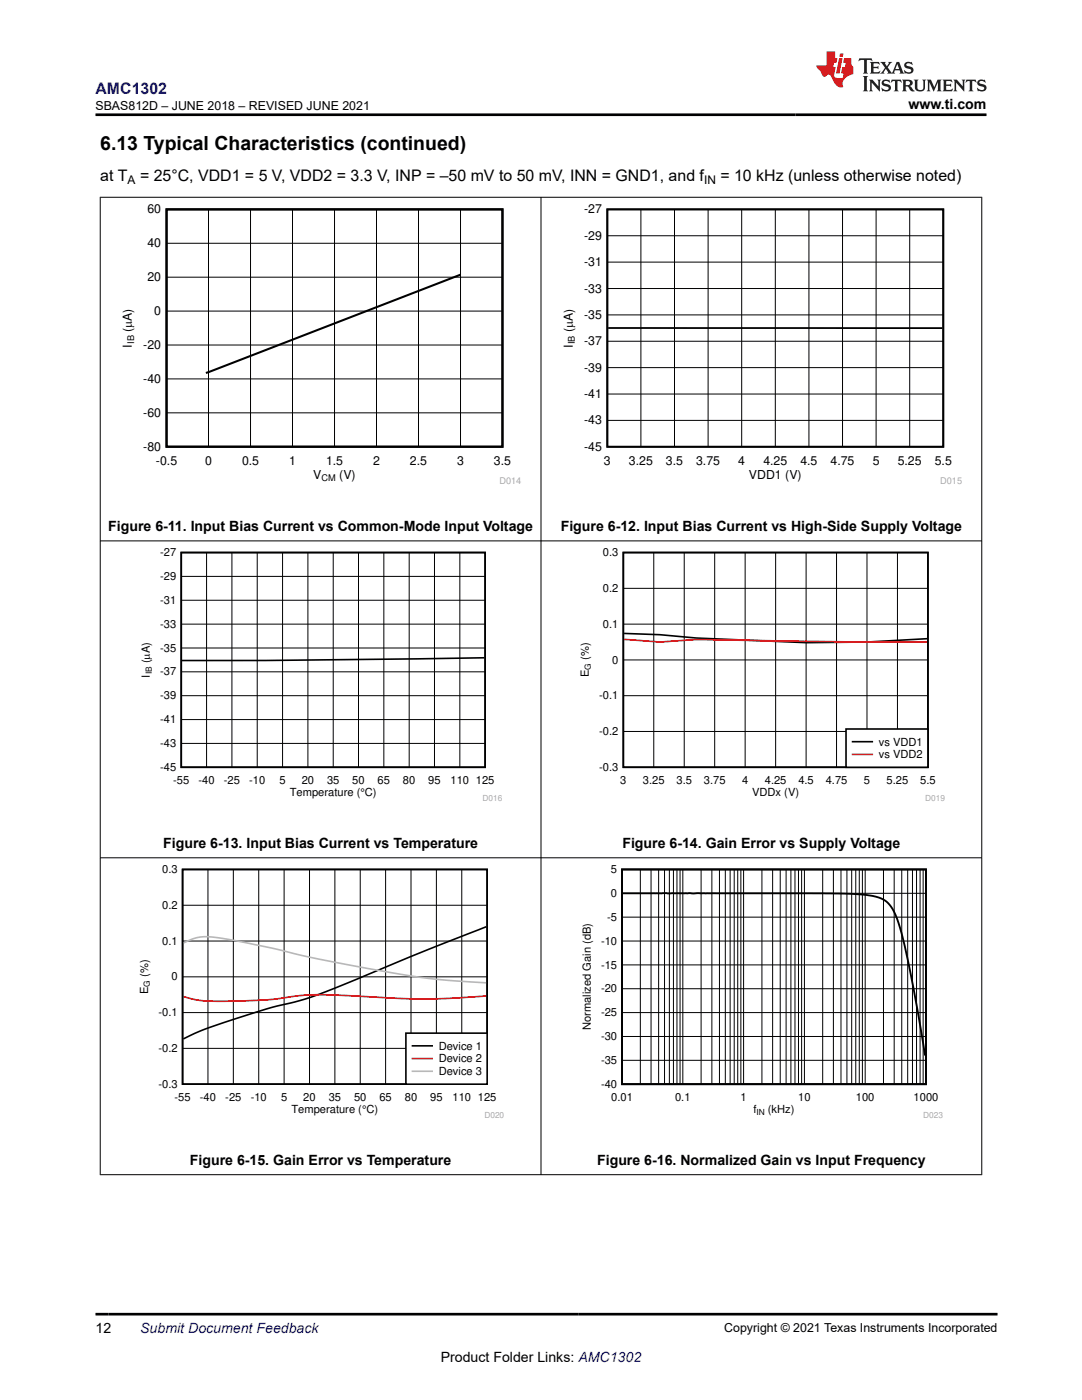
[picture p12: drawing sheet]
<svg xmlns="http://www.w3.org/2000/svg" width="216mm" height="279mm" viewBox="0 0 216 279" stroke-linecap="round" stroke-linejoin="round" font-family="sans-serif">
<path d="M33.2 41.8h67.1v47.4h-67.1zM91.9 54.8l-50.8 19.6" fill="none" stroke="#000" stroke-width=".41"/>
<g fill="none" stroke="#000" stroke-width=".2">
<path d="M33.2 55.3h67.1M33.2 48.5h67.1M41.6 41.8v47.4M50 41.8v47.4M58.4 41.8v47.4M66.7 41.8v47.4M75.1 41.8v47.4M83.5 41.8v47.4M91.9 41.8v47.4M33.2 75.6h67.1M33.2 68.9h67.1M33.2 62.1h67.1"/>
<path d="M33.2 82.4h67.1"/>
</g>
<path d="M111.9 40.8h80.1v55.9h-80.1z" fill-rule="evenodd" fill="#fff"/>
<path d="M121.2 41.8h67v47.4h-67zM121.4 65.5h66.6" fill="none" stroke="#000" stroke-width=".36"/>
<g fill="none" stroke="#000" stroke-width=".2">
<path d="M121.2 57.6h67M121.2 52.3h67M121.2 47h67M127.9 41.8v47.4M134.6 41.8v47.4M141.3 41.8v47.4M148 41.8v47.4M154.7 41.8v47.4M161.4 41.8v47.4M168.1 41.8v47.4M174.8 41.8v47.4M181.5 41.8v47.4"/>
<path d="M121.2 78.6h67M121.2 73.4h67M121.2 68.1h67M121.2 62.8h67M121.2 83.9h67"/>
</g>
<path d="M27.8 109.4h72.4v50.5h-72.4z" fill-rule="evenodd" fill="#fff"/>
<path d="M36.2 110.3h60.6v42.8h-60.6zM96.6 131.3l-43.6 .5h-16.7" fill="none" stroke="#000" stroke-width=".32"/>
<g fill="none" stroke="#000" stroke-width=".2">
<path d="M36.2 119.8h60.6M36.2 115h60.6M41.2 110.3v42.8M46.3 110.3v42.8M51.3 110.3v42.8M56.4 110.3v42.8M61.4 110.3v42.8M66.5 110.3v42.8M71.5 110.3v42.8M76.6 110.3v42.8M81.6 110.3v42.8M86.7 110.3v42.8"/>
<path d="M91.8 110.3v42.8M36.2 138.8h60.6M36.2 134.1h60.6M36.2 129.3h60.6M36.2 124.6h60.6M36.2 148.4h60.6M36.2 143.6h60.6"/>
</g>
<path d="M115.4 109.4h73.1v50.5h-73.1z" fill-rule="evenodd" fill="#fff"/>
<path d="M124.4 110.3h60.8v42.8h-60.8zM124.5 126.4l7.2 .3 7.3 .6 21.8 1 12.2-.2 12-.6" fill="none" stroke="#000" stroke-width=".32"/>
<g fill="none" stroke="#000" stroke-width=".2">
<path d="M124.4 117.4h60.8M130.5 110.3v42.8M136.5 110.3v42.8M142.6 110.3v42.8M148.7 110.3v42.8M154.8 110.3v42.8M160.8 110.3v42.8M166.9 110.3v42.8M173 110.3v42.8M179.1 110.3v42.8M124.4 138.8h60.8M124.4 131.7h60.8"/>
<path d="M124.4 124.6h60.8M124.4 146h60.8"/>
</g>
<path d="M124.5 127.6l7.2 .5 7.3-.5 34 .5h12" fill="none" stroke="#f00" stroke-width=".32"/>
<path d="M168.8 145.5h16.4v7.6h-16.4z" fill-rule="evenodd" fill="#fff"/>
<path d="M168.8 145.5h16.4v7.6h-16.4zM170.1 148h4" fill="none" stroke="#000" stroke-width=".32"/>
<path d="M170.1 150.6h4" fill="none" stroke="#f00" stroke-width=".32"/>
<path d="M27.4 172.6h73.2v50.6h-73.2z" fill-rule="evenodd" fill="#fff"/>
<path d="M36.4 173.5h60.8v42.9h-60.8zM97 185l-11.6 4.5-9.8 4.1a118.9 118.9 0 0 1-17.7 6.6 140.9 140.9 0 0 0-19.7 6.3l-1.6 .8" fill="none" stroke="#000" stroke-width=".32"/>
<g fill="none" stroke="#000" stroke-width=".2">
<path d="M41.5 173.5v42.9M46.6 173.5v42.9M51.6 173.5v42.9M56.7 173.5v42.9M61.8 173.5v42.9M66.8 173.5v42.9M71.9 173.5v42.9M76.9 173.5v42.9M82 173.5v42.9M87.1 173.5v42.9M92.1 173.5v42.9M36.4 195h60.8"/>
<path d="M36.4 187.8h60.8M36.4 180.7h60.8M36.4 209.2h60.8M36.4 202.1h60.8"/>
</g>
<path d="M97 198.8a144.3 144.3 0 0 1-25.9 0 58.4 58.4 0 0 0-13.2 .1 88.7 88.7 0 0 1-18.6 .7l-2.7-.7" fill="none" stroke="#f00" stroke-width=".32"/>
<path d="M36.6 188.2l.1-.1a9.4 9.4 0 0 1 6.8-1 216.8 216.8 0 0 1 18.5 4l9.1 1.8a146.4 146.4 0 0 0 25.9 3.3" fill="none" stroke="#b8b8b8" stroke-width=".32"/>
<path d="M81 206.2h16.2v10.2h-16.2z" fill-rule="evenodd" fill="#fff"/>
<path d="M81 206.2h16.2v10.2h-16.2zM82.3 208.7h3.9" fill="none" stroke="#000" stroke-width=".32"/>
<path d="M82.3 211.3h3.9" fill="none" stroke="#f00" stroke-width=".32"/>
<path d="M82.3 213.8h3.9" fill="none" stroke="#b8b8b8" stroke-width=".32"/>
<path d="M115.7 172.6h72.5v50.6h-72.5z" fill-rule="evenodd" fill="#fff"/>
<path d="M124.1 173.5h60.7v42.9h-60.7zM124.3 178.3h40.1l6.1 .1a14 14 0 0 1 6.1 1.3 7.7 7.7 0 0 1 2.7 4.5 240.4 240.4 0 0 1 5.3 26.5" fill="none" stroke="#000" stroke-width=".37"/>
<g fill="none" stroke="#000" stroke-width=".2">
<path d="M19.9 39.4h176.1M20 39.3v195.2M107.9 39.3v195.2M195.9 39.3v195.2M19.9 107.9h176.1M19.9 171.2h176.1M124.1 178.3h60.7M127.8 173.5v42.9M129.9 173.5v42.9M131.4 173.5v42.9M132.6 173.5v42.9M133.6 173.5v42.9"/>
<path d="M134.4 173.5v42.9M135.1 173.5v42.9M135.7 173.5v42.9M136.2 173.5v42.9M139.9 173.5v42.9M142 173.5v42.9M143.6 173.5v42.9M144.7 173.5v42.9M145.7 173.5v42.9M146.5 173.5v42.9M147.2 173.5v42.9M147.8 173.5v42.9"/>
<path d="M148.4 173.5v42.9M152 173.5v42.9M154.2 173.5v42.9M155.7 173.5v42.9M156.9 173.5v42.9M157.8 173.5v42.9M158.6 173.5v42.9M159.3 173.5v42.9M160 173.5v42.9M160.5 173.5v42.9M164.2 173.5v42.9M166.3 173.5v42.9"/>
<path d="M167.8 173.5v42.9M169 173.5v42.9M169.9 173.5v42.9M170.8 173.5v42.9M171.5 173.5v42.9M172.1 173.5v42.9M172.6 173.5v42.9M176.3 173.5v42.9M178.4 173.5v42.9M179.9 173.5v42.9M181.1 173.5v42.9M182.1 173.5v42.9"/>
<path d="M182.9 173.5v42.9M183.6 173.5v42.9M184.2 173.5v42.9M124.1 197.3h60.7M124.1 192.6h60.7M124.1 187.8h60.7M124.1 183h60.7M124.1 211.6h60.7M124.1 206.9h60.7M124.1 202.1h60.7M19.9 234.4h176.1"/>
</g>
<path d="M171.5 11.6l-.2 .6 .5-.2h.6v.1v2.2l-.2 .4h1l-.2-.4v-2.2v-.1h.5l.5 .2-.1-.6zM173.6 12.4l.2 .3v1.6l-.2 .4h1.9l.1-.6a1.08 1.08 0 0 1-1.3 .2v-.7h.6l.4 .2v-.7l-.4 .2h-.6v-.5l.2-.2a1 1 0 0 1 1 .3l-.1-.5zM175.7 12.4l.9 1.1-1 1.2h.9l-.2-.2 .5-.8 .4 .8-.2 .2h1.6l-.2-.2 .2-.5h.9l.1 .5-.1 .2h.9l-.2-.4-.8-1.9h-.5l-.9 2.1-.9-1.1 .9-1h-.8l.2 .2-.4 .6-.4-.6 .2-.2zM179 12.8l.4 1h-.7zM180.7 12.5a.65 .65 0 0 0-.2 .7 .65 .65 0 0 0 .6 .5l.6 .1 .1 .3a.79 .79 0 0 1-.7 .4 .79 .79 0 0 1-.7-.5l.1 .7 .2-.1a.93 .93 0 0 0 1.1 0 .93 .93 0 0 0 .4-.9 1.46 1.46 0 0 0-1.2-.6l-.1-.3a1.09 1.09 0 0 1 1.2 .2l-.2-.6-.1 .1-.5-.2zM172.2 15.2l.2 .4v2.2l-.2 .4h1l-.2-.4v-2.2l.2-.4zM173.4 15.9l.2 .4v1.5l-.2 .4h.8l-.3-.4 .1-1.3 1.6 1.8v-2l.2-.4h-.7l.1 .2 .1 1.1-1.2-1.3zM176.2 16a.65 .65 0 0 0-.2 .8 .65 .65 0 0 0 .6 .4l.6 .2 .1 .2a.79 .79 0 0 1-.7 .4 .79 .79 0 0 1-.7-.5l.1 .7 .2-.1a.93 .93 0 0 0 1.1 .1 .93 .93 0 0 0 .4-1 1.46 1.46 0 0 0-1.2-.5l-.1-.4a1.09 1.09 0 0 1 1.2 .2l-.1-.6-.2 .1-.5-.1zM177.9 15.9l-.1 .6a.63 .63 0 0 1 .8-.3v1.6l-.3 .4h1l-.2-.4v-1.6a.66 .66 0 0 1 .8 .3l-.1-.6zM180 15.9l.2 .4v1.5l-.2 .4h1l-.2-.2-.1-.7h.5l.1 .2a.79 .79 0 0 0 1.2 .6l-1-.9a.61 .61 0 0 0 .6-.6 .61 .61 0 0 0-.5-.7zM180.8 16.2h.1a.47 .47 0 0 1 .5 .1 .47 .47 0 0 1 .1 .5l-.1 .1-.7 .1zM182.3 15.9l.2 .2a2.27 2.27 0 0 0 .4 2 1.04 1.04 0 0 0 1.7-.7v-1.3l.2-.2h-.8l.2 .4v1.1a.6 .6 0 0 1-.6 .6 .6 .6 0 0 1-.6-.6v-1.1l.3-.4zM184.9 15.9l.2 .4v1.5l-.2 .4h.8l-.3-.4v-1.4l.9 1.9 .9-1.9v1.4l-.3 .4h1l-.2-.4v-1.5l.2-.4h-.8l-.7 1.5-.6-1.5zM188.1 15.9l.2 .4v1.5l-.2 .4h1.9l.1-.6a1.09 1.09 0 0 1-1.3 .2v-.7h.6l.4 .2v-.6l-.4 .2h-.6v-.6l.2-.1a1.01 1.01 0 0 1 1 .3l-.1-.6zM190.2 15.9l.3 .4v1.5l-.3 .4h.8l-.2-.4v-1.3l1.6 1.8v-2l.2-.4h-.7l.2 .2v1.1l-1.2-1.3zM192.8 15.9l-.1 .6a.63 .63 0 0 1 .8-.3v1.6l-.3 .4h1l-.2-.4v-1.6a.66 .66 0 0 1 .8 .3l-.1-.6zM195.2 16a.65 .65 0 0 0-.2 .8 .65 .65 0 0 0 .6 .4l.6 .2 .2 .2a.79 .79 0 0 1-.7 .4 .79 .79 0 0 1-.7-.5l.1 .7 .2-.1a.93 .93 0 0 0 1 .1 .93 .93 0 0 0 .5-1 1.46 1.46 0 0 0-1.3-.5v-.4a1.09 1.09 0 0 1 1.2 .2l-.2-.6-.2 .1-.5-.1z" fill="#231f20"/>
<path d="M164.9 10.3v2.7h-2l.1 .4 .8 1a.95 .95 0 0 0 1 .9 .59 .59 0 0 1 .5-.4 .59 .59 0 0 1 .5 .3l.4 .8a1.59 1.59 0 0 0 2.1 1.4 1.61 1.61 0 0 1 1-2.3l1-.3-.1-1.5a1.59 1.59 0 0 1-.3-1.7h-1.5l-.2 .9h.6l-.2 .9h-.5l-.2 .9v.3l.4 .1-.1 .9h-.7a.73 .73 0 0 1-1-.7l.3-1.5h-.5l.1-.9h.5l.2-.9h-.5v-1.3zM167.4 11.6l-.6 3.1h.7l.6-3.1zM167.6 10.7l-.1 .6h.7l.1-.6z" fill="#ed1c24"/>
<path d="M19 22.9h177.8M19 262.3h180" fill="none" stroke="#000" stroke-width=".53"/>
<text font-size="3.9" x="20" y="29.9">6.13 Typical Characteristics (continued)</text>
<text font-size="3.2" fill="#00f" x="19" y="18.7">AMC1302</text>
<g font-size="3.2">
<text x="20" y="36.1">at T</text>
<text x="27.9" y="36.1">= 25°C, VDD1 = 5 V, VDD2 = 3.3 V, INP = –50 mV to 50 mV, INN = GND1, and f</text>
<text x="143.7" y="36.1">= 10 kHz (unless otherwise noted)</text>
</g>
<g font-size="2.8">
<text x="181.3" y="21.8">www.ti.com</text>
<text x="21.6" y="105.9">Figure 6-11. Input Bias Current vs Common-Mode Input Voltage</text>
<text x="111.9" y="105.9">Figure 6-12. Input Bias Current vs High-Side Supply Voltage</text>
<text x="32.6" y="169.2">Figure 6-13. Input Bias Current vs Temperature</text>
<text x="124.2" y="169.2">Figure 6-14. Gain Error vs Supply Voltage</text>
<text x="37.9" y="232.4">Figure 6-15. Gain Error vs Temperature</text>
<text x="119.1" y="232.4">Figure 6-16. Normalized Gain vs Input Frequency</text>
<text x="19" y="266.1">12</text>
<text x="87.9" y="271.7">Product Folder Links: AMC1302</text>
</g>
<text font-size="2.8" fill="#00f" x="28" y="266.1">Submit Document Feedback</text>
<g font-size="2.5">
<text x="19" y="21.9">SBAS812D – JUNE 2018 – REVISED JUNE 2021</text>
<text x="29.4" y="42.6">60</text>
<text x="116.5" y="47.9">-29</text>
<text x="116.5" y="42.6">-27</text>
<text x="29.4" y="49.4">40</text>
<text x="116.5" y="53.1">-31</text>
<text x="29.4" y="56.1">20</text>
<text x="116.5" y="58.4">-33</text>
<text x="30.8" y="62.9">0</text>
<text x="116.5" y="63.6">-35</text>
<text x="26.3" y="69.4" transform="rotate(-90 26.3 69.4)">I</text>
<text x="26.3" y="66.3" transform="rotate(-90 26.3 66.3)">(PA)</text>
<text x="28.6" y="69.7">-20</text>
<text x="114.3" y="69.4" transform="rotate(-90 114.3 69.4)">I</text>
<text x="114.3" y="66.3" transform="rotate(-90 114.3 66.3)">(PA)</text>
<text x="116.5" y="68.9">-37</text>
<text x="28.6" y="76.4">-40</text>
<text x="116.5" y="74.2">-39</text>
<text x="28.6" y="83.2">-60</text>
<text x="116.5" y="79.4">-41</text>
<text x="28.6" y="90">-80</text>
<text x="116.5" y="84.7">-43</text>
<text x="116.5" y="90">-45</text>
<text x="31.1" y="92.8">-0.5</text>
<text x="40.9" y="92.8">0</text>
<text x="48.3" y="92.8">0.5</text>
<text x="57.7" y="92.8">1</text>
<text x="62.5" y="95.6">V</text>
<text x="65.1" y="92.8">1.5</text>
<text x="67.7" y="95.6">(V)</text>
<text x="74.4" y="92.8">2</text>
<text x="81.8" y="92.8">2.5</text>
<text x="91.2" y="92.8">3</text>
<text x="98.6" y="92.8">3.5</text>
<text x="120.5" y="92.8">3</text>
<text x="125.5" y="92.8">3.25</text>
<text x="132.9" y="92.8">3.5</text>
<text x="138.9" y="92.8">3.75</text>
<text x="147.3" y="92.8">4</text>
<text x="149.4" y="95.6">VDD1 (V)</text>
<text x="152.3" y="92.8">4.25</text>
<text x="159.7" y="92.8">4.5</text>
<text x="165.7" y="92.8">4.75</text>
<text x="174.1" y="92.8">5</text>
<text x="179.1" y="92.8">5.25</text>
<text x="186.5" y="92.8">5.5</text>
<text x="144.5" y="265.8">Copyright © 2021 Texas Instruments Incorporated</text>
</g>
<g font-size="2.4">
<text x="25.5" y="36.7">A</text>
<text x="140.5" y="36.7">IN</text>
</g>
<g font-size="2.2">
<text x="32" y="111">-27</text>
<text x="120.3" y="111">0.3</text>
<text x="32" y="115.8">-29</text>
<text x="120.3" y="118.1">0.2</text>
<text x="32" y="125.3">-33</text>
<text x="32" y="120.5">-31</text>
<text x="120.3" y="125.3">0.1</text>
<text x="32" y="130">-35</text>
<text x="117.5" y="131.7" transform="rotate(-90 117.5 131.7)">(%)</text>
<text x="29.9" y="135.2" transform="rotate(-90 29.9 135.2)">I</text>
<text x="29.9" y="132.4" transform="rotate(-90 29.9 132.4)">(PA)</text>
<text x="32" y="134.8">-37</text>
<text x="117.5" y="135.1" transform="rotate(-90 117.5 135.1)">E</text>
<text x="122.2" y="132.4">0</text>
<text x="32" y="139.6">-39</text>
<text x="119.6" y="139.6">-0.1</text>
<text x="32" y="149.1">-43</text>
<text x="32" y="144.3">-41</text>
<text x="119.6" y="146.7">-0.2</text>
<text x="175.4" y="148.8">vs VDD1</text>
<text x="32" y="153.9">-45</text>
<text x="119.6" y="153.9">-0.3</text>
<text x="175.4" y="151.3">vs VDD2</text>
<text x="34.6" y="156.4">-55</text>
<text x="39.6" y="156.4">-40</text>
<text x="44.7" y="156.4">-25</text>
<text x="49.7" y="156.4">-10</text>
<text x="55.8" y="156.4">5</text>
<text x="57.8" y="158.9">Temperature (°C)</text>
<text x="60.2" y="156.4">20</text>
<text x="65.3" y="156.4">35</text>
<text x="70.3" y="156.4">50</text>
<text x="75.4" y="156.4">65</text>
<text x="80.4" y="156.4">80</text>
<text x="85.5" y="156.4">95</text>
<text x="89.9" y="156.4">110 125</text>
<text x="123.8" y="156.4">3</text>
<text x="128.3" y="156.4">3.25</text>
<text x="135" y="156.4">3.5</text>
<text x="140.5" y="156.4">3.75</text>
<text x="148.1" y="156.4">4</text>
<text x="150.1" y="158.9">VDDx (V)</text>
<text x="152.6" y="156.4">4.25</text>
<text x="159.3" y="156.4">4.5</text>
<text x="164.8" y="156.4">4.75</text>
<text x="172.4" y="156.4">5</text>
<text x="176.9" y="156.4">5.25</text>
<text x="183.6" y="156.4">5.5</text>
<text x="32.4" y="174.2">0.3</text>
<text x="121.9" y="179">0</text>
<text x="121.9" y="174.2">5</text>
<text x="32.4" y="181.4">0.2</text>
<text x="121.2" y="183.8">-5</text>
<text x="32.4" y="188.5">0.1</text>
<text x="119.9" y="188.5">-10</text>
<text x="29.5" y="195" transform="rotate(-90 29.5 195)">(%)</text>
<text x="34.2" y="195.7">0</text>
<text x="119.9" y="193.3">-15</text>
<text x="29.5" y="198.4" transform="rotate(-90 29.5 198.4)">E</text>
<text x="31.6" y="202.8">-0.1</text>
<text x="119.9" y="202.8">-25</text>
<text x="119.9" y="198">-20</text>
<text x="31.6" y="210">-0.2</text>
<text x="87.5" y="209.5">Device 1</text>
<text x="117.9" y="205.6" transform="rotate(-90 117.9 205.6)">Normalized Gain (dB)</text>
<text x="119.9" y="207.6">-30</text>
<text x="87.5" y="212">Device 2</text>
<text x="87.5" y="214.6">Device 3</text>
<text x="119.9" y="212.3">-35</text>
<text x="31.6" y="217.1">-0.3</text>
<text x="34.8" y="219.6">-55</text>
<text x="39.9" y="219.6">-40</text>
<text x="45" y="219.6">-25</text>
<text x="50" y="219.6">-10</text>
<text x="56.1" y="219.6">5</text>
<text x="60.5" y="219.6">20</text>
<text x="65.6" y="219.6">35</text>
<text x="70.6" y="219.6">50</text>
<text x="75.7" y="219.6">65</text>
<text x="80.8" y="219.6">80</text>
<text x="85.8" y="219.6">95</text>
<text x="90.3" y="219.6">110 125</text>
<text x="119.9" y="217.1">-40</text>
<text x="122" y="219.6">0.01</text>
<text x="134.7" y="219.6">0.1</text>
<text x="147.8" y="219.6">1</text>
<text x="159.3" y="219.6">10</text>
<text x="170.8" y="219.6">100</text>
<text x="182.3" y="219.6">1000</text>
<text x="58.1" y="222.2">Temperature (°C)</text>
<text x="150.3" y="222.2">f</text>
<text x="153.2" y="222.2">(kHz)</text>
</g>
<g font-size="1.8">
<text x="26.7" y="68.7" transform="rotate(-90 26.7 68.7)">IB</text>
<text x="114.7" y="68.7" transform="rotate(-90 114.7 68.7)">IB</text>
<text x="64.1" y="96">CM</text>
</g>
<g font-size="1.8" fill="#a8a8a8">
<text x="99.6" y="96.6">D014</text>
<text x="187.6" y="96.7">D015</text>
</g>
<g font-size="1.7">
<text x="30.3" y="134.6" transform="rotate(-90 30.3 134.6)">IB</text>
<text x="117.9" y="133.6" transform="rotate(-90 117.9 133.6)">G</text>
<text x="29.9" y="196.9" transform="rotate(-90 29.9 196.9)">G</text>
<text x="150.9" y="222.6">IN</text>
</g>
<g font-size="1.7" fill="#a8a8a8">
<text x="96.2" y="159.9">D016</text>
<text x="184.6" y="159.9">D019</text>
<text x="96.6" y="223.1">D020</text>
<text x="184.2" y="223.1">D023</text>
</g>
</svg>
